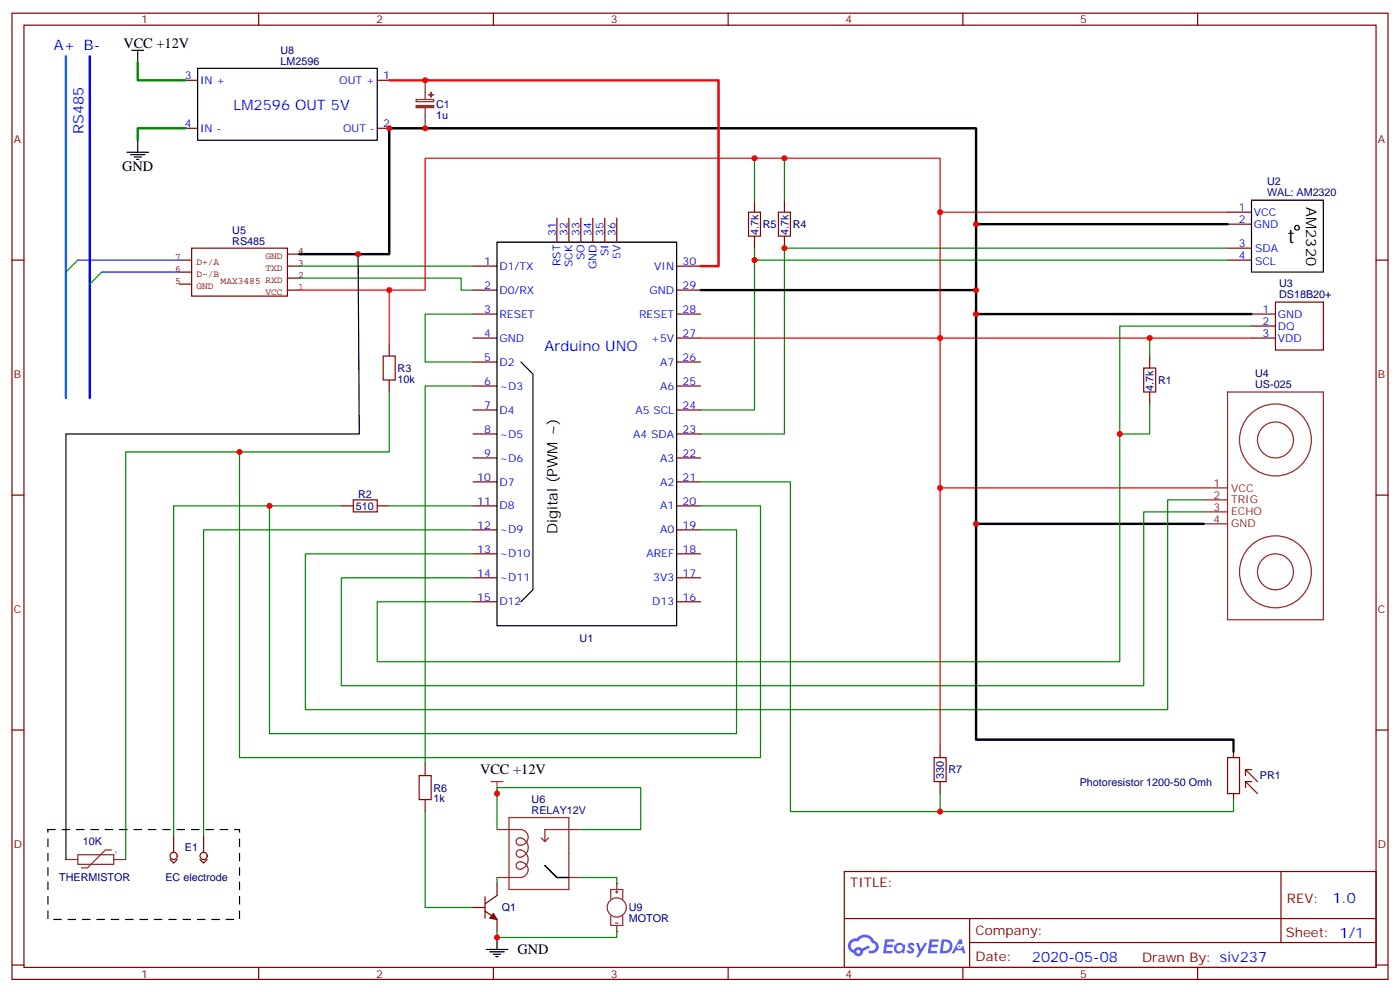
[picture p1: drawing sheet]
<svg xmlns="http://www.w3.org/2000/svg" width="412mm" height="292mm" viewBox="0 0 412 292" stroke-linecap="round" stroke-linejoin="round" font-family="sans-serif">
<g fill="none" stroke="#870000" stroke-width=".35">
<path d="M3.5 3.9h405.4v284.3h-405.4zM7.1 7.4h398.2v277.3h-398.2zM76.2 3.9v3.5M145.3 3.9v3.5M214.5 3.9v3.5M283.6 3.9v3.5M352.8 3.9v3.5M3.5 76.6h3.6M405.3 76.6h3.6M3.5 145.7h3.6M405.3 145.7h3.6M3.5 214.8h3.6"/>
<path d="M405.3 214.8h3.6M248.7 256.5h156.6v28.2h-156.6zM377.3 256.5v20.9M248.7 270.3h156.5M285.6 277.4h119.6M285.6 270.3v14.1M3.5 284h3.6M76.2 284.7v3.5M145.3 284.7v3.5M214.5 284.7v3.5M283.6 284.7v3.5M352.8 284.7v3.5"/>
<path d="M405.3 284h3.6"/>
</g>
<g fill="#5487ff">
<path d="M267.7 277.6a1.22 1.22 0 0 1 1.7 .3l-.4 .6a.47 .47 0 0 0-.3-.4 .47 .47 0 0 0-.5 .2l.1 .2a1.14 1.14 0 0 1 .8 1.8 1.14 1.14 0 0 1-1.9-.1l-.2-.1 .5-.6 .7 .4a.29 .29 0 0 0 .3-.2 .29 .29 0 0 0-.2-.3 1.04 1.04 0 0 1-.6-1.8z"/>
<path d="M260.7 276.4h2.4l.3 .2-.2 .5h-1.8l-.1 .9h1.5l.3 .4-.3 .3h-1.6l-.2 1.1 1.7 .1 .2 .3-.2 .3-2.6 .1z"/>
<path d="M273.8 276.4h2.4l.3 .2-.1 .5h-1.8l-.2 .9h1.6l.3 .4-.4 .3h-1.6l-.1 1.1 1.7 .1 .2 .3-.2 .3h-2.6z"/>
<path d="M282.6 276.4h.7l.3 1.3-.6 .3a.69 .69 0 0 0-1 .2 .69 .69 0 0 0 .4 1 .69 .69 0 0 0 .9-.6l.5-.3 .6 2.2h-.8l-.2-.8h-1.8l-.5 .8h-.8z"/>
<path d="M269.8 277.5h.8l.6 1.8 1.1-1.8h.9l-2.6 4.2h-.8l.9-1.6z"/>
<path d="M277.4 276.4l-.6 4.2h1.3a2.11 2.11 0 0 0 2.5-2.2 2.11 2.11 0 0 0-2.5-2zM278.1 277.1a1.39 1.39 0 0 1 1.7 1.5 1.39 1.39 0 0 1-1.8 1.2h-.3z"/>
<path d="M263.7 278a1.54 1.54 0 0 0-.1 2.2 1.54 1.54 0 0 0 2.2 .1l.6 .3 .3-2.3-.2-.3h-.4a1.49 1.49 0 0 0-2.4 0zM264 279a.94 .94 0 0 1 1.8 0 .94 .94 0 0 1-1.8 0z"/>
<path d="M250.4 276.8a2.18 2.18 0 0 0 1.1 3.7 1.44 1.44 0 0 0 1.6 .9 1.44 1.44 0 0 0 1.2-1.5l2-1-.5-.7-1.9 1a1.47 1.47 0 0 0-2.4 .4 1.39 1.39 0 0 1-.7-1.9 1.39 1.39 0 0 1 2-.5 2.12 2.12 0 0 1 2.2-1.3 2.12 2.12 0 0 1 1.9 1.7 1.14 1.14 0 0 1 1.1 1.4 1.14 1.14 0 0 1-1.7 .7 .43 .43 0 0 0-.5 .4 .43 .43 0 0 0 .4 .5 1.98 1.98 0 0 0 2.5-1.3 1.98 1.98 0 0 0-1.2-2.5 3.1 3.1 0 0 0-5.3-.7l-.9 .1zM252.3 280.1a.55 .55 0 0 1 1.1 0 .55 .55 0 0 1-1.1 0z"/>
<circle cx="282.6" cy="278.5" r=".26"/>
</g>
<g fill="none" stroke="#870000" stroke-width=".35">
<path d="M54.7 23.6h3.5M54.7 37.7h3.5M111.1 23.6h3.6M111.1 37.7h3.6M222.2 58.9v3.5M231.1 58.9v3.5M139.3 78.3h7.1M164 64.2v7.1M167.6 64.2v7.1M171.1 64.2v7.1M174.6 64.2v7.1M178.2 64.2v7.1"/>
<path d="M181.7 64.2v7.1M199.3 78.3h7.1M222.2 69.5v3.5M231.1 69.5v3.5M361.6 62.4h7.1M361.6 66h7.1M361.6 73h7.1M361.6 76.6h7.1M139.3 85.4h7.1M139.3 92.4h7.1M139.3 99.5h7.1M199.3 85.4h7.1"/>
<path d="M199.3 92.4h7.1M199.3 99.5h7.1M368.7 92.4h7M368.7 99.5h7M368.7 96h7M375.7 88.9h14.1v14.1h-14.1zM114.7 101.2v3.6M114.7 111.8v3.6M139.3 106.5h7.1M139.3 113.6h7.1M199.3 106.5h7.1M199.3 113.6h7.1"/>
<path d="M338.7 104.8v3.5M338.7 115.4v3.5M139.3 120.6h7.1M139.3 127.7h7.1M139.3 134.8h7.1M199.3 120.6h7.1M199.3 127.7h7.1M199.3 134.8h7.1M100.5 148.9h3.6M111.1 148.9h3.6M139.3 141.8h7.1M139.3 148.9h7.1"/>
<path d="M139.3 155.9h7.1M199.3 141.8h7.1M199.3 148.9h7.1M199.3 155.9h7.1M139.3 163h7.1M139.3 170h7.1M139.3 177.1h7.1M199.3 163h7.1M199.3 170h7.1M199.3 177.1h7.1M276.9 219.4v3.6M125.2 224.7v3.5"/>
<path d="M125.2 235.3v3.5M276.9 230v3.5M363.4 221.2v1.8M363.4 233.5v1.8M50.1 252.9l1.1 1.1 1-1.1M51.2 245.9v4.9M58.9 252.9l1.1 1.1 1-1.1M60 245.9v4.9M146.4 260v3.5l-3.5 2.5M139.3 267.1h3.6M142.9 268.1l3.5 2.5v3.5M142.9 263.9v6.3"/>
<circle cx="51.2" cy="251.9" r="1.06"/>
<circle cx="60" cy="251.9" r="1.06"/>
</g>
<g fill="none" stroke="#000" stroke-width=".35">
<path d="M38.8 14.8h3.5M40.6 14.8v3.5M58.2 20.1h52.9v21.2h-52.9zM37.4 44.8h6.3M38.5 45.5h4.2M39.5 46.2h2.1M40.2 46.9h.7M40.6 41.3v3.5M368.7 58.9h21.1v21.2h-21.1zM105.5 74.8l.3 52.9h-86.4v125.2M146.4 71.3h52.9v112.8h-52.9zM153.5 106.5l3.5 3.6v63.5l-3.5 3.5"/>
<path d="M160.5 254.7l3.5 3.5h3.6M143.2 279.4h6.4M146.4 275.9v3.5M144.3 280.1h4.2M145.3 280.8h2.2M146 281.5h.8"/>
<circle cx="382.1" cy="67" r=".71"/>
</g>
<g fill="none" stroke="#8c2424" stroke-width=".35">
<path d="M122.6 29.3h5.2v.6h-5.2zM125.2 23.6v5.7M125.2 31.8v5.9M361.6 115.4h28.2v67h-28.2zM354.5 143.6h7.1M354.5 147.1h7.1M354.5 150.6h7.1M354.5 154.2h7.1M19.4 252.9h3.5M22.9 251.5h10.6v2.9h-10.6zM32.8 250.1h-1.8l-5.2 5.3h-1.8M33.5 252.9h3.5"/>
<path d="M146.4 244.1h7.1a2.29 2.29 0 0 1 2 2.8 2.29 2.29 0 0 1-3 1.7 1.14 1.14 0 0 1-.2-1.7 1.14 1.14 0 0 1 1.6-.1 2.86 2.86 0 0 1 1.6 3.1 2.86 2.86 0 0 1-2.7 2.3 1.13 1.13 0 0 1-.6-1.6 1.13 1.13 0 0 1 1.7-.3 2.87 2.87 0 0 1 1.6 3.2 2.87 2.87 0 0 1-2.7 2.3 1.1 1.1 0 0 1-.7-1.4 1.1 1.1 0 0 1 1.4-.8 2.3 2.3 0 0 1 2.1 2.3 2.3 2.3 0 0 1-2.1 2.3h-7.1M149.9 240.6h17.7v21.2h-17.7zM159.5 246.6l1 1M160.5 254.7l3.5 3.5h7.1M161.6 246.6l-1.1 1M171.1 244.1h-10.6v3.5M181.7 260v1.8M179.9 264.6v-2.8h3.5v2.8M179.9 269.5v2.8h3.5v-2.8M181.3 262.5h.7M181.3 271.6h.7M181.7 262.1v.7"/>
<path d="M181.7 272.3v1.8"/>
<circle cx="375.7" cy="129.5" r="10.6"/>
<circle cx="375.7" cy="129.5" r="5.3"/>
<circle cx="375.7" cy="168.3" r="10.6"/>
<circle cx="375.7" cy="168.3" r="5.3"/>
<circle cx="181.7" cy="267.1" r="2.82"/>
</g>
<g fill="none" stroke="#008700" stroke-width=".35">
<path d="M222.2 46.6v12.3M231.1 46.6v12.3M22.9 76.6l-3.5 3.5M88.2 78.3h51.1M222.2 73v3.6M361.6 73h-130.5v54.7h-24.7M361.6 76.6h-139.4v44h-15.8M30 80.1l-3.5 3.5M88.2 81.8h47.6v3.6h3.5M139.3 92.4h-14.1v14.1h14.1M338.7 99.5v5.3M368.7 96h-38.9v98.7h-218.7v-17.6h28.2"/>
<path d="M114.7 115.4v17.6h-77.7v119.9M139.3 113.6h-14.1v111.1M338.7 118.9v8.8h-8.9M70.6 133v90h153.4v-74.1h-17.6M79.4 148.9v67h137.6v-60h-10.6M100.5 148.9h-49.3v97M114.7 148.9h24.6M139.3 155.9h-79.3v90M206.4 141.8h26.4v97h130.6v-3.5M354.5 147.1h-10.5v61.7h-254v-45.8h49.3M354.5 150.6h-17.6v51.2h-236.4v-31.8h38.8M125.2 238.8v28.3h14.1"/>
<path d="M276.9 233.5v5.3M146.4 244.1v-12.3h42.3v12.3h-17.6M146.4 258.2v1.8"/>
</g>
<path d="M276.9 62.4v-15.8h-151.7v38.8h-37M361.6 62.4h-84.7v81.2h77.6M206.4 99.5h162.3M276.9 143.6v75.8" fill="none" stroke="#f00" stroke-width=".35"/>
<path d="M287.5 66v-28.3h-172.8v37.1h-26.5M361.6 66h-74.1v19.4h-81.1M287.5 85.4v7h81.2M287.5 92.4v61.8h67M287.5 154.2v63.5h75.9v3.5" fill="none" stroke="#000" stroke-width=".71"/>
<g fill="none" stroke="#a10000" stroke-width=".35">
<path d="M220.5 62.4h3.5v7.1h-3.5zM229.3 62.4h3.5v7.1h-3.5zM112.9 104.8h3.5v7h-3.5zM336.9 108.3h3.5v7.1h-3.5zM104.1 147.1h7v3.5h-7zM123.5 228.2h3.5v7.1h-3.5zM275.2 223h3.5v7h-3.5zM361.6 223h3.5v10.5h-3.5zM366.9 226.5l3.5 3.5M366.9 226.5h1.8M366.9 226.5v1.7M366.9 230v1.8"/>
<path d="M366.9 230h1.8M366.9 230l3.5 3.5"/>
</g>
<path d="M52.9 76.6h3.5M56.4 73h28.3v14.1h-28.3zM84.7 78.3h3.5M84.7 74.8h3.5M52.9 83.6h3.5M52.9 80.1h3.5M84.7 85.4h3.5M84.7 81.8h3.5" fill="none" stroke="#850000" stroke-width=".35"/>
<path d="M14.1 244.1h56.5v26.5h-56.5z" fill="none" stroke="#000" stroke-width=".35" stroke-dasharray="2.1 2.1"/>
<path d="M19.4 16.6v100.5" fill="none" stroke="#06f" stroke-width=".71"/>
<path d="M26.5 16.6v100.5" fill="none" stroke="#00f" stroke-width=".71"/>
<path d="M30 80.1h22.9" fill="none" stroke="#00f" stroke-width=".35"/>
<path d="M22.9 76.6h30" fill="none" stroke="#30f" stroke-width=".35"/>
<path d="M114.7 23.6h97v54.7h-5.3" fill="none" stroke="#f00" stroke-width=".71"/>
<g fill="#8c2424" stroke="#8c2424" stroke-width=".35">
<path d="M122.6 31h5.2v.7h-5.2z"/>
<path d="M126.3 27.9h1.4z"/>
<path d="M127 27.2v1.4z"/>
</g>
<path d="M40.6 18.3v5.3h14.1M54.7 37.7h-14.1v3.6" fill="none" stroke="#008700" stroke-width=".71"/>
<path d="M145.3 268.8l1.1 1.8-2.1-.4z" fill="#870000" stroke="#870000" stroke-width=".35"/>
<path d="M144.6 230h3.6M146.4 230v3.5" fill="none" stroke="#c60" stroke-width=".35"/>
<g fill="#8c2424">
<circle cx="181.7" cy="260" r=".18"/>
<circle cx="181.7" cy="274.1" r=".18"/>
</g>
<path d="M171.1 258.2h10.6v1.8M146.4 274.1v1.8h35.3v-1.8" fill="none" stroke="#008700" stroke-width=".35"/>
<path d="M114.7 85.4v15.8" fill="none" stroke="#f00" stroke-width=".35"/>
<g fill="#c00">
<circle cx="146.4" cy="233.5" r=".88"/>
<circle cx="287.5" cy="154.2" r=".88"/>
<circle cx="146.4" cy="275.9" r=".88"/>
<circle cx="222.3" cy="46.6" r=".88"/>
<circle cx="79.4" cy="148.9" r=".88"/>
<circle cx="338.7" cy="99.5" r=".88"/>
<circle cx="287.5" cy="92.4" r=".88"/>
<circle cx="276.9" cy="99.5" r=".88"/>
<circle cx="287.5" cy="85.4" r=".88"/>
<circle cx="329.8" cy="127.7" r=".88"/>
<circle cx="276.9" cy="62.4" r=".88"/>
<circle cx="231.1" cy="73" r=".88"/>
<circle cx="222.3" cy="76.6" r=".88"/>
<circle cx="231.1" cy="46.6" r=".88"/>
<circle cx="125.2" cy="23.6" r=".88"/>
<circle cx="70.6" cy="133" r=".88"/>
<circle cx="276.9" cy="143.6" r=".88"/>
<circle cx="276.9" cy="238.8" r=".88"/>
<circle cx="114.7" cy="37.7" r=".88"/>
<circle cx="125.2" cy="37.7" r=".88"/>
<circle cx="287.5" cy="66" r=".88"/>
<circle cx="114.7" cy="85.4" r=".88"/>
<circle cx="105.5" cy="74.8" r=".88"/>
</g>
<text font-size="5.6" x="379.2" y="71.6">t</text>
<g font-size="4.2" fill="#00f">
<text x="15.9" y="14.8">A+ B-</text>
<text x="68.8" y="32.5">LM2596 OUT 5V</text>
<text x="24.6" y="39.5" transform="rotate(-90 24.6 39.5)">RS485</text>
<text x="160.4" y="103.2">Arduino UNO</text>
<text x="392.5" y="265.7">1.0</text>
<text x="304" y="283.1">2020-05-08</text>
</g>
<g font-size="4.2">
<text x="36.3" y="14.1">VCC +12V</text>
<text x="36" y="50.4">GND</text>
<text x="384.7" y="61" transform="rotate(90 384.7 61)">AM2320</text>
<text x="164.2" y="157.2" transform="rotate(-90 164.2 157.2)">Digital (PWM ~)</text>
<text x="141.4" y="227.9">VCC +12V</text>
<text x="152.4" y="280.8">GND</text>
</g>
<g font-size="3.9" fill="#800">
<text x="250.5" y="261.1">TITLE:</text>
<text x="379.1" y="265.7">REV:</text>
<text x="287.4" y="275.3">Company:</text>
<text x="378.7" y="275.9">Sheet: 1/1</text>
<text x="287.4" y="282.9">Date:</text>
<text x="336.4" y="283">Drawn By: siv237</text>
</g>
<g font-size="3.2" fill="#800">
<text x="41.6" y="6.9">1</text>
<text x="110.8" y="6.9">2</text>
<text x="179.9" y="6.9">3</text>
<text x="249.1" y="6.9">4</text>
<text x="318.2" y="6.9">5</text>
<text x="4.1" y="42">A</text>
<text x="405.9" y="42">A</text>
<text x="4.1" y="111.1">B</text>
<text x="405.9" y="111.1">B</text>
<text x="4.1" y="180.3">C</text>
<text x="405.9" y="180.3">C</text>
<text x="4.1" y="249.4">D</text>
<text x="405.9" y="249.4">D</text>
<text x="41.6" y="287.7">1</text>
<text x="110.8" y="287.7">2</text>
<text x="179.9" y="287.7">3</text>
<text x="249.1" y="287.7">4</text>
<text x="318.2" y="287.7">5</text>
</g>
<g font-size="3.2" fill="#000080">
<text x="82.6" y="15.9">U8</text>
<text x="82.6" y="19.1">LM2596</text>
<text x="128.5" y="35.1">1u</text>
<text x="128.5" y="31.8">C1</text>
<text x="373.3" y="57.8">WAL: AM2320</text>
<text x="373.3" y="54.5">U2</text>
<text x="68.4" y="72">RS485</text>
<text x="68.4" y="68.8">U5</text>
<text x="223.4" y="69.1" transform="rotate(-90 223.4 69.1)">4.7k</text>
<text x="224.7" y="67.1">R5</text>
<text x="232.2" y="69.1" transform="rotate(-90 232.2 69.1)">4.7k</text>
<text x="233.5" y="67.1">R4</text>
<text x="376.8" y="87.7">DS18B20+</text>
<text x="376.8" y="84.5">U3</text>
<text x="117.1" y="112.6">10k</text>
<text x="117.1" y="109.5">R3</text>
<text x="341.1" y="113">R1</text>
<text x="369.7" y="111.1">U4</text>
<text x="339.8" y="115" transform="rotate(-90 339.8 115)">4.7k</text>
<text x="369.7" y="114.3">US-025</text>
<text x="105.5" y="146.5">R2</text>
<text x="104.9" y="150">510</text>
<text x="170.7" y="188.8">U1</text>
<text x="279.4" y="227.6">R7</text>
<text x="127.7" y="232.9">R6</text>
<text x="278" y="229.1" transform="rotate(-90 278 229.1)">330</text>
<text x="318.1" y="231.2">Photoresistor 1200-50 Omh</text>
<text x="371.1" y="229.4">PR1</text>
<text x="127.7" y="236.1">1k</text>
<text x="156.6" y="239.5">RELAY12V</text>
<text x="156.6" y="236.4">U6</text>
<text x="24.4" y="248.8">10K</text>
<text x="54.4" y="250.5">E1</text>
<text x="17.4" y="259.4">THERMISTOR</text>
<text x="48.7" y="259.4">EC electrode</text>
<text x="147.8" y="268.2">Q1</text>
<text x="185.2" y="268.2">U9</text>
<text x="185.2" y="271.4">MOTOR</text>
</g>
<g font-size="3.2" fill="#00f">
<text x="54.4" y="23.3">3</text>
<text x="112.9" y="23.3">1</text>
<text x="58.9" y="24.7">IN +</text>
<text x="99.9" y="24.7">OUT +</text>
<text x="54.4" y="37.4">4</text>
<text x="58.9" y="38.8">IN -</text>
<text x="101.1" y="38.8">OUT -</text>
<text x="112.9" y="37.4">2</text>
<text x="364.9" y="62.1">1</text>
<text x="364.9" y="65.6">2</text>
<text x="369.4" y="63.5">VCC</text>
<text x="163.7" y="69.5" transform="rotate(-90 163.7 69.5)">31</text>
<text x="167.2" y="69.5" transform="rotate(-90 167.2 69.5)">32</text>
<text x="170.7" y="69.5" transform="rotate(-90 170.7 69.5)">33</text>
<text x="174.3" y="69.5" transform="rotate(-90 174.3 69.5)">34</text>
<text x="177.8" y="69.5" transform="rotate(-90 177.8 69.5)">35</text>
<text x="181.3" y="69.5" transform="rotate(-90 181.3 69.5)">36</text>
<text x="369.4" y="67">GND</text>
<text x="142.6" y="78">1</text>
<text x="172.2" y="76.6" transform="rotate(-90 172.2 76.6)">SO</text>
<text x="179.2" y="75.5" transform="rotate(-90 179.2 75.5)">SI</text>
<text x="182.7" y="76.2" transform="rotate(-90 182.7 76.2)">5V</text>
<text x="201.1" y="78">30</text>
<text x="364.9" y="72.7">3</text>
<text x="364.9" y="76.2">4</text>
<text x="369.7" y="74.1">SDA</text>
<text x="369.7" y="78">SCL</text>
<text x="147.1" y="79.4">D1/TX</text>
<text x="165.1" y="78.3" transform="rotate(-90 165.1 78.3)">RST</text>
<text x="168.6" y="78.5" transform="rotate(-90 168.6 78.5)">SCK</text>
<text x="175.7" y="79.2" transform="rotate(-90 175.7 79.2)">GND</text>
<text x="192.7" y="79.4">VIN</text>
<text x="142.6" y="85">2</text>
<text x="147.1" y="86.4">D0/RX</text>
<text x="191.3" y="86.4">GND</text>
<text x="201.1" y="85">29</text>
<text x="142.6" y="92.1">3</text>
<text x="147.1" y="93.5">RESET</text>
<text x="188.3" y="93.5">RESET</text>
<text x="201.1" y="92.1">28</text>
<text x="371.9" y="92.1">1</text>
<text x="371.9" y="95.6">2</text>
<text x="376.4" y="93.5">GND</text>
<text x="142.6" y="99.1">4</text>
<text x="147.1" y="100.5">GND</text>
<text x="191.8" y="100.5">+5V</text>
<text x="201.1" y="99.1">27</text>
<text x="371.9" y="99.1">3</text>
<text x="376.4" y="97">DQ</text>
<text x="376.4" y="100.5">VDD</text>
<text x="142.6" y="106.2">5</text>
<text x="147.1" y="107.6">D2</text>
<text x="194.4" y="107.6">A7</text>
<text x="201.1" y="106.2">26</text>
<text x="142.6" y="113.2">6</text>
<text x="201.1" y="113.2">25</text>
<text x="147.1" y="114.7">~D3</text>
<text x="194.4" y="114.7">A6</text>
<text x="142.6" y="120.3">7</text>
<text x="147.1" y="121.7">D4</text>
<text x="187.2" y="121.7">A5 SCL</text>
<text x="201.1" y="120.3">24</text>
<text x="142.6" y="127.4">8</text>
<text x="147.1" y="128.8">~D5</text>
<text x="186.5" y="128.8">A4 SDA</text>
<text x="201.1" y="127.4">23</text>
<text x="142.6" y="134.4">9</text>
<text x="147.1" y="135.8">~D6</text>
<text x="194.4" y="135.8">A3</text>
<text x="201.1" y="134.4">22</text>
<text x="140.6" y="141.5">10</text>
<text x="147.1" y="142.9">D7</text>
<text x="194.4" y="142.9">A2</text>
<text x="201.1" y="141.5">21</text>
<text x="140.6" y="148.5">11</text>
<text x="147.1" y="149.9">D8</text>
<text x="194.4" y="149.9">A1</text>
<text x="201.1" y="148.5">20</text>
<text x="140.6" y="155.6">12</text>
<text x="201.1" y="155.6">19</text>
<text x="147.1" y="157">~D9</text>
<text x="194.4" y="157">A0</text>
<text x="140.6" y="162.6">13</text>
<text x="147.1" y="164">~D10</text>
<text x="190.4" y="164">AREF</text>
<text x="201.1" y="162.6">18</text>
<text x="140.6" y="169.7">14</text>
<text x="147.1" y="171.1">~D11</text>
<text x="192.4" y="171.1">3V3</text>
<text x="201.1" y="169.7">17</text>
<text x="140.6" y="176.7">15</text>
<text x="147.1" y="178.2">D12</text>
<text x="192.1" y="178.2">D13</text>
<text x="201.1" y="176.7">16</text>
</g>
<g font-size="3.2" fill="#8d2323">
<text x="357.5" y="143.2">1</text>
<text x="357.5" y="146.8">2</text>
<text x="362.7" y="144.6">VCC</text>
<text x="362.7" y="148.2">TRIG</text>
<text x="357.5" y="150.3">3</text>
<text x="357.5" y="153.8">4</text>
<text x="362.7" y="151.7">ECHO</text>
<text x="362.7" y="155.2">GND</text>
</g>
<g font-size="2.8" fill="#840000">
<text x="51.6" y="76.5">7</text>
<text x="57.9" y="77.9">D+/A</text>
<text x="78.2" y="76.1">GND</text>
<text x="87.8" y="74.8">4</text>
<text x="51.6" y="83.6">5</text>
<text x="51.6" y="80">6</text>
<text x="57.9" y="81.4">D-/B</text>
<text x="65" y="83.6">MAX3485 RXD</text>
<text x="78.2" y="79.6">TXD</text>
<text x="87.8" y="81.8">2</text>
<text x="87.8" y="78.3">3</text>
<text x="57.9" y="84.9">GND</text>
<text x="78.2" y="86.7">VCC</text>
<text x="87.8" y="85.3">1</text>
</g>
<text font-size="2.8" fill="#8d2323" x="33.5" y="250.1" transform="rotate(90 33.5 250.1)">-</text>
</svg>
